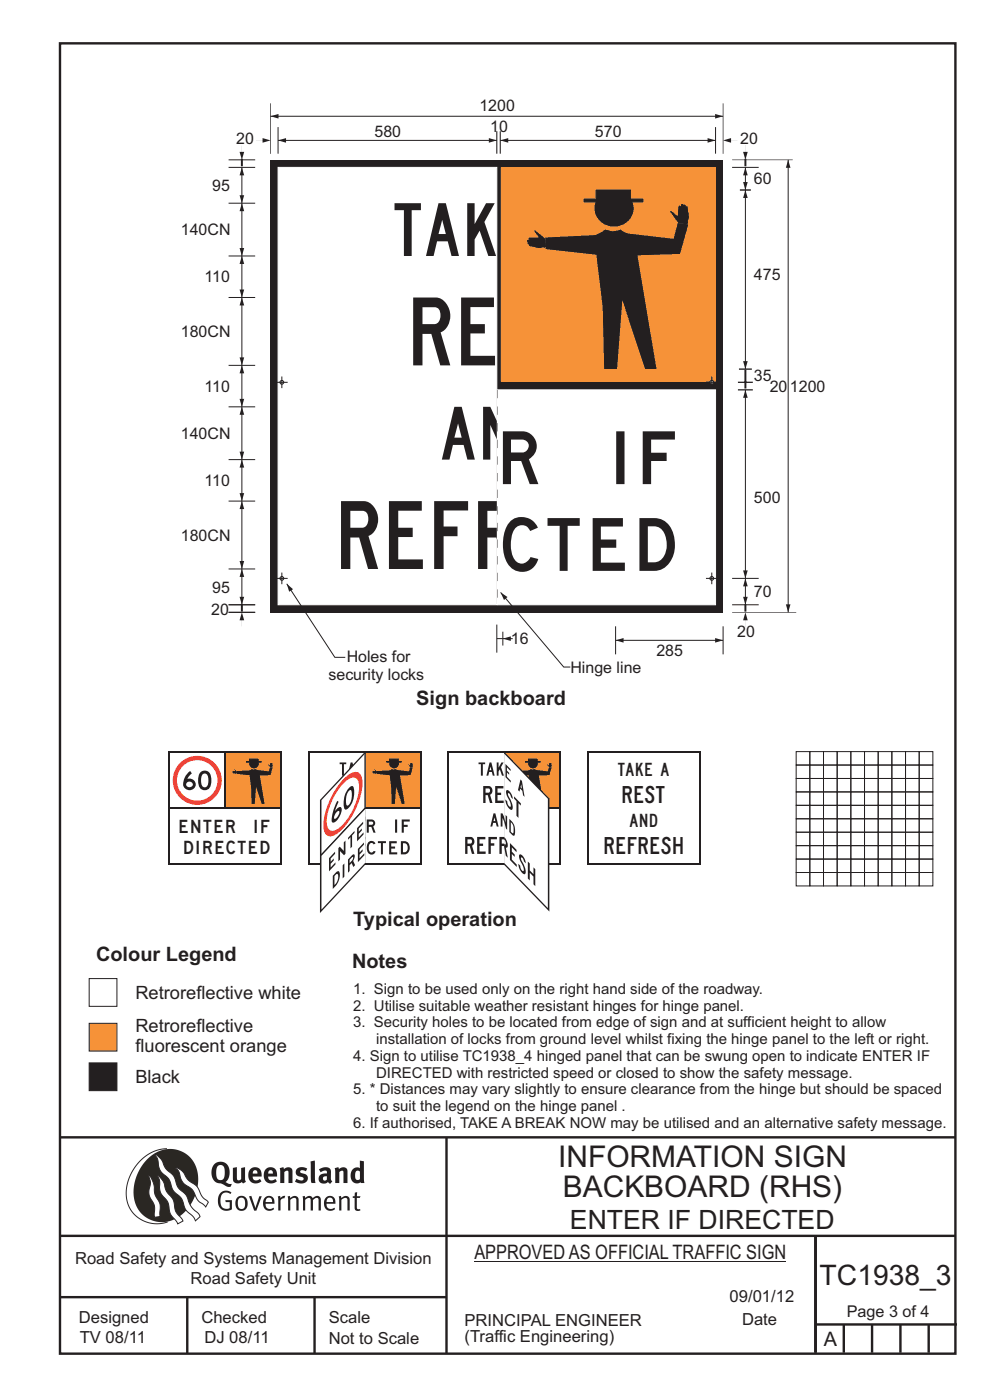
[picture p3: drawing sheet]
<svg xmlns="http://www.w3.org/2000/svg" width="210mm" height="297mm" viewBox="0 0 210 297" stroke-linecap="round" stroke-linejoin="round" font-family="sans-serif">
<g fill="none" stroke="#231f20" stroke-width=".51">
<path d="M12.7 9.2h190v278h-190zM12.7 241.3h190M94.7 241.4v45.8M12.7 275.2h82M12.7 262.2h190.1M39.7 275.2v12M66.7 275.2v12M173 262.2v24.8M173 281h30M179 281v6M185 281v6M191 281v6"/>
<path d="M197 281v6"/>
</g>
<path d="M35.4 243.7a9.5 9.5 0 0 0-8.6 10.5 6.5 6.5 0 0 0 8.8 5.1" fill="none" stroke="#2a2723" stroke-width=".21"/>
<path d="M31.3 245.9a6.1 6.1 0 0 1 7.3-1.6 6.1 6.1 0 0 1 3.4 6.7 8.8 8.8 0 0 1-7.2 8.3 6.1 6.1 0 0 1-6.4-7.5 10.5 10.5 0 0 1 2.9-5.9z" fill-rule="evenodd" fill="#2a2723"/>
<g fill="#fff" stroke="#2a2723" stroke-width=".21">
<path d="M31.6 249.4l.3 .3 .6 1.2 .4 2.5 1 2 .1 2.7-1.2 .2-.1-2.5-.9-1.8-.2-.7 .3-2.4z" fill-rule="evenodd"/>
<path d="M37.2 247.7l.5 .1 .9 .6 1.3 1.9 1.9 1.5 1.1 2.1 1.3 1.2-.6 1-1.6-1.5-1.2-2.2-1.9-1.4-.6-1-.4-1.5z" fill-rule="evenodd"/>
<path d="M32.8 244.9l.4 .1 .9 .9 1.1 2 1.6 1.5 1 2.5 1.6 1.6 1.2 2.5 1.6 1.6 .2 .5-.9 .9-.5-.9-1.6-1.5-1-2.4-1.7-1.7-.9-2.3-1.7-1.7-.4-1-.3-1.6z" fill-rule="evenodd"/>
<path d="M33.4 249.4l.5 .3 .7 1 .7 2.1 1.5 1.8 .5 2.5 1.5 1.8v.2l-1.1 .6-1.6-2.2-.5-2.5-1.5-1.9-.2-1-.1-1.6z" fill-rule="evenodd"/>
</g>
<g fill="#231f20">
<path d="M46.8 253.1l.5-.4 .7-.1 .6 .1 .5 .3-.2 .3-.9-.3-.8 .2-.3 .7-.1 1.1 .1 .7 .3 .5 .5 .2 .6 .1 .4-.2v-1.3h-.8l-.1-.4h1.4v2l-.7 .2-.8 .1-.6-.2-.5-.5-.3-.8-.1-.9 .2-.8z" fill-rule="evenodd"/>
<path d="M50.7 254.3l.7-.2 .5 .5 .1 1.2-.2 .4-.3 .3h-.5l-.4-.4-.1-1.1zM50.4 254l-.5 1.1 .3 1.2 .7 .6 1-.2 .4-.4 .2-.5v-.8l-.2-.7-.3-.4-.5-.2h-.6z" fill-rule="evenodd"/>
<path d="M52.8 253.8l.5-.1 .9 2.6 .8-2.5h.5l-1.1 3.1h-.5z" fill-rule="evenodd"/>
<path d="M56.6 254.2l.4-.1 .4 .1 .2 .3 .1 .5h-1.4zM56.3 254l-.5 1v.7l.3 .7 .4 .3 .5 .2 1.1-.3 .1-.1-.2-.3-.6 .3-.7-.1-.3-.3-.1-.6v-.1h1.9l-.2-1.2-.8-.5-.5 .1z" fill-rule="evenodd"/>
<path d="M58.9 253.8l.5-.1 .1 .5 .4-.4 .6-.1-.2 .6h-.4l-.4 .3v2.2h-.5z" fill-rule="evenodd"/>
<path d="M61 253.9l.5-.1a.24 .24 0 0 0 .1 .3 .24 .24 0 0 0 .3-.2l.8-.2 .6 .5v2.6h-.4l-.1-2.3-.1-.3-.3-.1-.8 .5v2.2h-.5z" fill-rule="evenodd"/>
<path d="M64.2 253.8h.4a.23 .23 0 0 0 .2 .3 .23 .23 0 0 0 .3-.2l.6-.2 .5 .2a.23 .23 0 0 0 .2 .3 .23 .23 0 0 0 .2-.2l.8-.3 .6 .4 .1 2.7h-.5v-2.3l-.1-.3-.3-.1-.8 .5v2.2h-.5v-2.3l-.1-.3h-.3l-.8 .4v2.2h-.4z" fill-rule="evenodd"/>
<path d="M69.5 254.2l.5-.1 .4 .1 .3 .8h-1.4zM69.2 254l-.5 1 .1 .7 .2 .7 .4 .3 .4 .2 1.1-.3 .2-.1-.2-.3-.6 .3-.7-.2-.3-.3v-.6h1.9l-.2-1.2-.4-.3-.5-.2-.5 .1z" fill-rule="evenodd"/>
<path d="M71.8 253.9l.5-.1a.24 .24 0 0 0 .1 .3 .24 .24 0 0 0 .4-.2l.7-.2 .6 .5 .1 2.6h-.5v-2.3l-.1-.3-.3-.1-.9 .5v2.2h-.4z" fill-rule="evenodd"/>
<path d="M75.3 253l.5-.1-.1 .9h.8l-.2 .4h-.6v2.1l.2 .2h.5v.3l-.2 .1h-.6l-.3-.4-.1-2.3h-.4v-.4h.4z" fill-rule="evenodd"/>
<path d="M46.2 247.4l.4-.2h.4l.6 .6v1.8l-.2 .5-.3 .2h-.8l-.3-.5-.1-1.6zM45.5 246.9l-.4 .7-.2 .8v1l.3 .9 .7 .6 1 .2 1.6 .7h.4l.3-.6h-.6l-.8-.4 .7-.9 .2-1.5a1.91 1.91 0 0 0-1.1-1.8 1.91 1.91 0 0 0-2.1 .3z" fill-rule="evenodd"/>
<path d="M49.4 247.8l.9-.2v2.5l.1 .2 .3 .1 .5-.3v-2.3l.8-.2v2.6l.2 .5-.7 .3a.39 .39 0 0 0-.7 0h-.8l-.5-.4z" fill-rule="evenodd"/>
<path d="M53.8 248.4l.3-.1h.3l.2 .7h-1zM53.1 248l-.3 .5-.1 .8 .1 .7 .3 .6 .5 .4 .6 .1 .7-.1 .6-.4-.4-.5-.4 .3h-.5l-.4-.1-.2-.4v-.3h1.9l-.1-1-.3-.6-1-.4-.5 .1z" fill-rule="evenodd"/>
<path d="M57.1 248.4l.2-.1h.4l.2 .7h-1zM56.4 248l-.3 .6-.2 .8 .2 .7 .3 .5 .5 .4 .6 .1 .7-.1 .5-.4-.3-.5-.6 .3h-.5l-.4-.6v-.2h1.9l-.1-.9-.3-.7-.5-.3-.5-.1-.5 .1z" fill-rule="evenodd"/>
<path d="M59.3 247.8l.8-.2 .1 .4 1-.4 .7 .4 .1 .4v2.6h-.8v-2.3l-.3-.3-.6 .3v2.3h-.9z" fill-rule="evenodd"/>
<path d="M63 248l.9-.4 1.3 .3-.3 .6-.9-.2-.3 .2 .1 .3 1 .3 .4 .4 .1 .8-.5 .6-1.1 .2-1.1-.4 .3-.6 1 .4 .3-.1 .2-.3-.1-.3-1-.3-.4-.2-.2-.7z" fill-rule="evenodd"/>
<path d="M68.6 249.7l.7-.1v.7l-.3 .2-.3-.1-.2-.3zM67.7 248.1l.3 .6 .8-.3 .5 .1a.35 .35 0 0 1 0 .5 .35 .35 0 0 1-.5 0l-1 .4-.2 .9 .2 .4 .3 .3h1.1a.49 .49 0 0 1 .8 .2l.5-.6-.3-.4v-1.7l-.2-.5-.4-.3-.6-.1z" fill-rule="evenodd"/>
<path d="M71 247.8l.8-.2 .1 .4 1-.4 .6 .4 .2 .4v2.6h-.8v-2.3l-.3-.3-.6 .3v2.3h-.9z" fill-rule="evenodd"/>
<path d="M75.6 248.5l.3-.1 .5 .2v1.5l-.4 .2h-.4l-.2-.4v-.9zM76.3 246.2v1.3a.19 .19 0 0 1 0 .3 .19 .19 0 0 1-.3-.1l-.8 .1-.6 .5-.2 .9 .1 1 .3 .5 .6 .3 .6 .1 .5-.3v.2h.8l-.1-4.6z" fill-rule="evenodd"/>
<path d="M65.9 246.4l.9-.2 .1 4.8h-.8l-.1-.3z" fill-rule="evenodd"/>
</g>
<path d="M100.6 267.7h66.2" fill="none" stroke="#231f20" stroke-width=".21"/>
<path d="M18.9 217.1h5.9v5.9h-5.9z" fill-rule="evenodd" fill="#f69238" stroke="#231f20" stroke-width=".21"/>
<path d="M18.9 225.5h5.9v5.9h-5.9z" fill-rule="evenodd" fill="#231f20" stroke="#231f20" stroke-width=".21"/>
<path d="M18.9 207.6h5.9v5.9h-5.9z" fill-rule="evenodd" fill="#fff" stroke="#231f20" stroke-width=".21"/>
<path d="M35.8 159.5h24v24h-24z" fill-rule="evenodd" fill="#231f20"/>
<path d="M36.2 159.9h11.6v11.4h-11.6z" fill-rule="evenodd" fill="#fff"/>
<path d="M47.8 159.9h11.6v11.4h-11.6z" fill-rule="evenodd" fill="#f69238"/>
<g fill="#231f20">
<path d="M50.2 163.6l2.8-.2a.57 .57 0 0 1 .8-.1l.4-.1 .6 .2 2.2 .3 .3-.9 .5 .1-.4 1.6h-2.3l1 6.1h-.6l-1.2-3.7-.3 3.7h-.6l-.1-3.3-.4-2.8-2.6-.3z" fill-rule="evenodd"/>
<circle cx="53.9" cy="162" r="1"/>
</g>
<g fill="#231f20" stroke="#231f20" stroke-width=".21">
<path d="M52.3 161.6h3.1v.1h-3.1z" fill-rule="evenodd"/>
<path d="M52.9 161.1h1.9v.5h-1.9z" fill-rule="evenodd"/>
</g>
<g fill="#231f20">
<path d="M56.9 162.2l.3 .2 .2-.5h.3l.1 1-.5-.1z" fill-rule="evenodd"/>
<path d="M49.7 163.2l.5 .5 .1 .4-.9-.1v-.4h.5z" fill-rule="evenodd"/>
</g>
<path d="M36.6 165.6a5.2 5.2 0 0 0 10.4 0 5.2 5.2 0 0 0-10.4 0zM37.5 165.6a4.3 4.3 0 0 0 8.6 0 4.3 4.3 0 0 0-8.6 0z" fill-rule="evenodd" fill="#ee3b32"/>
<g fill="#231f20">
<path d="M39.8 164.1a2.79 2.79 0 0 0-.7 3 1.28 1.28 0 0 0 2.1 .1 1.28 1.28 0 0 0-.8-2l-.6 .1 .9-1.2-.4-.5zM39.7 166a.69 .69 0 0 1 1-.1 .69 .69 0 0 1 0 1 .69 .69 0 0 1-1 0l-.2-.4z" fill-rule="evenodd"/>
<path d="M42.5 163.8a3.1 3.1 0 0 0 .1 3.6 1.37 1.37 0 0 0 1.5 .1 1.37 1.37 0 0 0 .7-1.3 2.15 2.15 0 0 0-1-2.7 1.32 1.32 0 0 0-1.3 .3zM42.9 164.3a.74 .74 0 0 1 .9-.1 .74 .74 0 0 1 .4 .8v.6a1.2 1.2 0 0 1-.8 1.4 .84 .84 0 0 1-.7-.9v-1.1z" fill-rule="evenodd"/>
</g>
<path d="M36.2 171.5h23.2" fill="none" stroke="#231f20" stroke-width=".4"/>
<path d="M36.2 171.7h23.2v11.4h-23.2z" fill-rule="evenodd" fill="#fff"/>
<path d="M47.7 159.9v11.4" fill="none" stroke="#231f20" stroke-width=".4"/>
<path d="M124.5 159.5h24v24h-24z" fill-rule="evenodd" fill="#231f20"/>
<path d="M124.9 171.5h23.2" fill="none" stroke="#231f20" stroke-width=".4"/>
<path d="M124.9 159.9h23.2v23.2h-23.2z" fill-rule="evenodd" fill="#fff"/>
<path d="M77.5 159.5h12v24h-12z" fill-rule="evenodd" fill="#231f20"/>
<path d="M77.5 159.9h11.6v11.4h-11.6z" fill-rule="evenodd" fill="#f69238"/>
<g fill="#231f20">
<path d="M80 163.6l2.7-.2a.57 .57 0 0 1 .8-.1l.5-.1 .5 .2 2.3 .3 .2-.9 .5 .1-.4 1.6h-2.3l1.1 6.1h-.7l-1.2-3.7-.2 3.7h-.7l-.1-3.3-.3-2.8-2.7-.3z" fill-rule="evenodd"/>
<circle cx="83.6" cy="162" r="1"/>
</g>
<g fill="#231f20" stroke="#231f20" stroke-width=".21">
<path d="M82 161.6h3.1v.1h-3.1z" fill-rule="evenodd"/>
<path d="M82.6 161.1h1.9v.5h-1.9z" fill-rule="evenodd"/>
</g>
<g fill="#231f20">
<path d="M86.6 162.2l.4 .2 .1-.5h.4v1l-.5-.1z" fill-rule="evenodd"/>
<path d="M79.4 163.2l.6 .5v.4l-.9-.1v-.4h.5z" fill-rule="evenodd"/>
</g>
<path d="M77.5 171.5h11.6" fill="none" stroke="#231f20" stroke-width=".4"/>
<path d="M77.5 171.7h11.6v11.4h-11.6z" fill-rule="evenodd" fill="#fff"/>
<g fill="#231f20">
<path d="M83.8 173.9v2.8h.4v-2.8zM85.2 173.9v2.8h.5v-1.3h.8v-.4h-.8v-.7h1.2v-.4z" fill-rule="evenodd"/>
<path d="M78.2 174.3h.6a.34 .34 0 0 1 .4 .3 .34 .34 0 0 1-.4 .4h-.6zM77.8 173.9v2.8h.4v-1.3h.6l.4 1.3h.5l-.5-1.4a.79 .79 0 0 0 .4-.8 .79 .79 0 0 0-.8-.6z" fill-rule="evenodd"/>
<path d="M78.1 178.7a1.8 1.8 0 0 0 .5 2.6h.4l.5-.3 .2-.4-.4-.1a.55 .55 0 0 1-.8 .3 .55 .55 0 0 1-.3-.7 .84 .84 0 0 1 .9-1.2l.1 .3 .5-.2a.92 .92 0 0 0-1.6-.3zM80.2 178.5v.4h.6v2.4h.4v-2.4h.7v-.4zM82.6 178.5v2.8h1.7v-.5h-1.3v-.8h.8v-.4h-.8v-.7h1.2v-.4zM85 178.5v2.8a1.47 1.47 0 0 0 1.6-.5 1.49 1.49 0 0 0 .1-1.7 1.49 1.49 0 0 0-1.7-.6zM85.5 178.9a.96 .96 0 0 1 1 1 .96 .96 0 0 1-1 .9z" fill-rule="evenodd"/>
</g>
<path d="M77.6 159.9v11.4" fill="none" stroke="#231f20" stroke-width=".21"/>
<path d="M65.5 159.5h12v24h-12z" fill-rule="evenodd" fill="#231f20"/>
<path d="M65.9 171.5h11.6" fill="none" stroke="#231f20" stroke-width=".4"/>
<path d="M65.9 159.9h11.6v23.2h-11.6z" fill-rule="evenodd" fill="#fff"/>
<g fill="#231f20">
<path d="M75.4 173.4l.2 .8h-.4zM75.2 172.6l-.6 2.8h.4l.1-.8h.6l.2 .8h.4l-.7-2.8zM76.7 172.6v2.8h.4v-1.9l.4 .8v-1l-.4-.7z" fill-rule="evenodd"/>
<path d="M69.2 177.6v3.6h.5v-1.7h.5l.4 1.7h.6l-.5-1.8a1 1 0 0 0 .5-1 1 1 0 0 0-.8-.8zM69.7 178.1h.8l.2 .4-.2 .4-.8 .1zM71.8 177.6v3.6h1.8v-.5h-1.4v-1.2h.8v-.5h-.8v-.9h1.3v-.5zM74.2 177.6v3.6h.5v-1.8h.7v-.5h-.7v-.8h1.3v-.5zM76.5 177.6v3.6h.5v-1.7l.5 .1v-.6h-.5v-.9h.5v-.5z" fill-rule="evenodd"/>
<path d="M72 161.8v.3h.5v2.5h.5v-2.5h.4v-.3zM74.6 162.6l.2 .8h-.4zM74.4 161.8l-.7 2.8h.4l.2-.8h.6l.2 .8h.4l-.7-2.8zM75.9 161.8v2.8h.4v-.9l.3-.5 .4 1.4h.4l-.6-1.8 .6-1h-.5l-.6 1.1v-1.1z" fill-rule="evenodd"/>
<path d="M73 166.8v3.6h.5v-1.7h.5l.5 1.7h.5l-.5-1.8a1 1 0 0 0 .5-1 1 1 0 0 0-.8-.8zM73.5 167.3h.8l.2 .4-.2 .4-.8 .1zM75.6 166.8v3.6h1.8v-.5h-1.3v-1.2h.7v-.5h-.7v-.9h1.2v-.5z" fill-rule="evenodd"/>
<path d="M77.5 159.5v24l-9.6 10.2v-24z" fill-rule="evenodd"/>
</g>
<path d="M77.5 159.9v11.4l-9.3 9.9v-11.4z" fill-rule="evenodd" fill="#fff"/>
<path d="M72.7 165.4a16.6 16.6 0 0 0-4.1 9.7 1.98 1.98 0 0 0 1.5 2.4 6.5 6.5 0 0 0 4-3.4 15 15 0 0 0 2.7-8.8 1.54 1.54 0 0 0-.9-1.5 1.54 1.54 0 0 0-1.7 .4zM72.7 166.3a12.9 12.9 0 0 0-3.3 8.8 1.24 1.24 0 0 0 .7 1.1 1.24 1.24 0 0 0 1.3-.2 12.3 12.3 0 0 0 4.7-9.8 1.24 1.24 0 0 0-.7-1.1 1.24 1.24 0 0 0-1.3 .1z" fill-rule="evenodd" fill="#ee3b32"/>
<g fill="#231f20">
<path d="M71.5 169.9l-.6 1.5a5.2 5.2 0 0 0-.4 3.1 2.2 2.2 0 0 0 1.8-1.8l.2-.6a.61 .61 0 0 0-.3-.9l-.5 .2-.6 .7 .7-2zM71.4 172.3l.4-.2a1.23 1.23 0 0 1-.5 1.5l-.3 .1a1.14 1.14 0 0 1 .4-1.4z" fill-rule="evenodd"/>
<path d="M74 167.2a4.6 4.6 0 0 0-.8 4.5 1.15 1.15 0 0 0 1.2-.8 4.8 4.8 0 0 0 .5-4l-.4-.1zM74 167.8l.4-.2a3.1 3.1 0 0 1-.6 3.3h-.2a3.3 3.3 0 0 1 .4-3.1z" fill-rule="evenodd"/>
<path d="M77.5 171.3v.4l-9.3 9.9v-.4z" fill-rule="evenodd"/>
</g>
<path d="M77.5 171.7v11.4l-9.3 9.9v-11.4z" fill-rule="evenodd" fill="#fff"/>
<g fill="#231f20">
<path d="M71.2 185.1l-.6 .7v2.8a3.9 3.9 0 0 0 1.5-3.3l-.2-.4-.2-.1zM71.2 185.6l.3-.2a1.86 1.86 0 0 1-.6 2.4v-1.9zM73 183.2l-.3 .4v2.8l.3-.4zM74.6 181.9l.3-.1-.1 .5-.6 .8v-.7zM74.7 181.5l-.9 .9v2.8l.4-.4v-1.2l.4-.5 .4 .8 .3-.3-.4-.9 .3-1.3-.2-.1zM77.2 178.7l-1.3 1.4v2.8l1.4-1.4v-.5l-1 1.1v-.8l.6-.7v-.4l-.6 .7v-.7l.9-1z" fill-rule="evenodd"/>
<path d="M71.1 180.7l-1.3 1.4v2.8l1.4-1.5v-.4l-1.1 1.1v-.8l.7-.7v-.5l-.7 .7v-.7l1-1zM73.3 178.3l-.4 .4v1.8l-.8-.9-.3 .3v2.8l.3-.3v-1.8l.9 .9 .3-.4zM75.2 176.3l-1.4 1.4v.5l.5-.6v2.4l.4-.4v-2.4l.5-.5zM77 174.3l-1.3 1.4v2.8l1.4-1.5v-.4l-1 1.1v-.8l.6-.7v-.4l-.6 .7v-.7l.9-1z" fill-rule="evenodd"/>
</g>
<path d="M77.4 159.9v11.5" fill="none" stroke="#231f20" stroke-width=".21"/>
<path d="M106.9 159.5h12v24h-12z" fill-rule="evenodd" fill="#231f20"/>
<path d="M106.9 159.9h11.6v11.4h-11.6z" fill-rule="evenodd" fill="#f69238"/>
<g fill="#231f20">
<path d="M109.4 163.6l2.8-.2a.57 .57 0 0 1 .8-.1l.4-.1 .6 .2 2.2 .3 .2-.9 .6 .1-.4 1.6h-2.3l1 6.1h-.6l-1.2-3.7-.3 3.7h-.7v-3.3l-.4-2.8-2.7-.3z" fill-rule="evenodd"/>
<circle cx="113" cy="162" r="1"/>
</g>
<g fill="#231f20" stroke="#231f20" stroke-width=".21">
<path d="M111.5 161.6h3.1v.1h-3.1z" fill-rule="evenodd"/>
<path d="M112.1 161.1h1.8v.5h-1.8z" fill-rule="evenodd"/>
</g>
<g fill="#231f20">
<path d="M116.1 162.2l.3 .2 .1-.5h.4l.1 1-.5-.1z" fill-rule="evenodd"/>
<path d="M108.8 163.2l.6 .5 .1 .4-1-.1v-.4h.6z" fill-rule="evenodd"/>
</g>
<path d="M106.9 171.5h11.6" fill="none" stroke="#231f20" stroke-width=".4"/>
<path d="M106.9 171.7h11.6v11.4h-11.6z" fill-rule="evenodd" fill="#fff"/>
<g fill="#231f20">
<path d="M113.3 173.9v2.8h.4v-2.8zM114.7 173.9v2.8h.4v-1.3h.8v-.4h-.8v-.7h1.3v-.4z" fill-rule="evenodd"/>
<path d="M107.7 174.3h.6a.34 .34 0 0 1 .3 .3 .34 .34 0 0 1-.3 .4h-.6zM107.3 173.9v2.8h.4v-1.3h.5l.5 1.3h.4l-.5-1.4a.79 .79 0 0 0 .4-.8 .79 .79 0 0 0-.7-.6z" fill-rule="evenodd"/>
<path d="M107.6 178.7a1.8 1.8 0 0 0 .4 2.6h.5l.5-.3 .1-.4-.4-.1a.55 .55 0 0 1-.7 .3 .55 .55 0 0 1-.3-.7 .84 .84 0 0 1 .8-1.2l.2 .3 .4-.2a.92 .92 0 0 0-1.5-.3zM109.6 178.5v.4h.7v2.4h.4v-2.4h.6v-.4zM112 178.5v2.8h1.7v-.5h-1.2v-.8h.8v-.4h-.8v-.7h1.1v-.4zM114.5 178.5v2.8a1.47 1.47 0 0 0 1.6-.5 1.49 1.49 0 0 0 .1-1.7 1.49 1.49 0 0 0-1.7-.6zM114.9 178.9a.96 .96 0 0 1 1.1 1 .96 .96 0 0 1-1.1 .9z" fill-rule="evenodd"/>
</g>
<path d="M107 159.9v11.4" fill="none" stroke="#231f20" stroke-width=".21"/>
<path d="M94.9 159.5h12v24h-12z" fill-rule="evenodd" fill="#231f20"/>
<path d="M95.3 171.5h11.6" fill="none" stroke="#231f20" stroke-width=".4"/>
<path d="M95.3 159.9h11.6v23.2h-11.6z" fill-rule="evenodd" fill="#fff"/>
<g fill="#231f20">
<path d="M104.9 173.4l.2 .8h-.4zM104.7 172.6l-.7 2.8h.4l.2-.8h.6l.2 .8h.4l-.7-2.8zM106.2 172.6v2.8h.4v-1.9l.3 .8v-1l-.3-.7z" fill-rule="evenodd"/>
<path d="M98.7 177.6v3.6h.5v-1.7h.4l.5 1.7h.5l-.5-1.8a1 1 0 0 0 .5-1 1 1 0 0 0-.7-.8zM99.2 178.1h.8l.1 .4-.2 .4-.7 .1zM101.2 177.6v3.6h1.8v-.5h-1.3v-1.2h.8v-.5h-.8v-.9h1.3v-.5zM103.6 177.6v3.6h.5v-1.8h.8v-.5h-.8v-.8h1.3v-.5zM105.9 177.6v3.6h.5v-1.7l.5 .1v-.6h-.5v-.9h.5v-.5z" fill-rule="evenodd"/>
<path d="M101.5 161.8v.3h.5v2.5h.4v-2.5h.5v-.3zM104 162.6l.2 .8h-.4zM103.8 161.8l-.6 2.8h.4l.2-.8h.5l.2 .8h.4l-.7-2.8zM105.4 161.8v2.8h.4v-.9l.2-.5 .5 1.4h.4l-.6-1.8 .5-1h-.4l-.6 1.1v-1.1z" fill-rule="evenodd"/>
<path d="M102.5 166.8v3.6h.5v-1.7h.5l.4 1.7h.6l-.5-1.8a1 1 0 0 0 .5-1 1 1 0 0 0-.8-.8zM103 167.3h.8l.1 .4-.1 .4-.8 .1zM105 166.8v3.6h1.8v-.5h-1.3v-1.2h.8v-.5h-.8v-.9h1.3v-.5z" fill-rule="evenodd"/>
<path d="M106.9 159.5l9.6 9.9v24l-9.6-9.9z" fill-rule="evenodd"/>
<path d="M106.9 171.3l9.3 9.6v.4l-9.3-9.6z" fill-rule="evenodd"/>
</g>
<path d="M106.9 159.9l9.3 9.6v23.2l-9.3-9.6z" fill-rule="evenodd" fill="#fff"/>
<g fill="#231f20">
<path d="M107.3 172.9v1.6l-.4-1.2v1l.4 1.5 .3 .2v-2.8zM108 173.7v2.8l1 .8a2.96 2.96 0 0 0-1-3.6zM108.4 174.4a2.34 2.34 0 0 1 .4 2.4l-.4-.4z" fill-rule="evenodd"/>
<path d="M106.9 177.6v.5l.4 .8-.1 .3-.3-.2v.6l.4 1.9 .4 .5-.4-2.2 .2 .1a1.66 1.66 0 0 0-.4-2.1zM108.2 178.9v3.6l1.4 1.4v-.5l-1-1v-1.2l.6 .6v-.5l-.6-.6v-.9l1 1v-.5zM110.2 181.3a3.1 3.1 0 0 0 .7 2.4l.2 .7-.1 .4a1.11 1.11 0 0 1-.6-1.1l-.4-.4a2.4 2.4 0 0 0 1.3 2.2 1.48 1.48 0 0 0-.1-1.8l-.6-1.2-.1-.5h.3l.3 .8 .4 .4a2.13 2.13 0 0 0-1.2-1.9zM112 182.8v3.6l.4 .4v-1.6l.8 .8v1.6l.3 .4v-3.6l-.3-.4v1.5l-.8-.8v-1.5z" fill-rule="evenodd"/>
<path d="M107.2 162.1v2.8l1.1 1.1v-.4l-.8-.8v-.9l.5 .5v-.4l-.5-.5v-.7l.8 .8v-.4zM110.6 166.4l.1 .9-.3-.3zM110.4 165.4l-.5 2.2 .3 .4 .1-.7 .5 .5 .2 .9 .3 .4-.6-3.4z" fill-rule="evenodd"/>
<path d="M107.4 167.7a3.1 3.1 0 0 0 .8 2.4l.2 .7-.1 .4a1.11 1.11 0 0 1-.7-1.2l-.4-.4a2.4 2.4 0 0 0 1.3 2.2 1.48 1.48 0 0 0 0-1.7l-.7-1.3v-.5l.3 .1 .3 .7 .4 .4a2.13 2.13 0 0 0-1.2-1.9zM109 169v.4l.6 .6v3.1l.4 .4v-3.1l.5 .5v-.5z" fill-rule="evenodd"/>
</g>
<g fill="none" stroke="#231f20" stroke-width=".21">
<path d="M106.1 29.8h45.7M168.9 159.5h2.9v2.8h-2.9zM171.8 159.5h2.9v2.8h-2.9zM174.7 159.5h2.9v2.8h-2.9zM177.6 159.5h2.9v2.8h-2.9zM180.5 159.5h2.9v2.8h-2.9zM183.4 159.5h2.9v2.8h-2.9zM186.3 159.5h2.9v2.8h-2.9zM189.2 159.5h2.9v2.8h-2.9zM192.1 159.5h2.9v2.8h-2.9zM195 159.5h2.9v2.8h-2.9zM168.9 162.3h2.9v2.9h-2.9z"/>
<path d="M168.9 165.2h2.9v2.8h-2.9zM168.9 168h2.9v2.9h-2.9zM168.9 170.9h2.9v2.8h-2.9zM168.9 173.7h2.9v2.9h-2.9zM168.9 176.6h2.9v2.8h-2.9zM168.9 179.4h2.9v2.9h-2.9zM171.8 162.3h2.9v2.9h-2.9zM171.8 165.2h2.9v2.8h-2.9zM171.8 168h2.9v2.9h-2.9zM171.8 170.9h2.9v2.8h-2.9zM171.8 173.7h2.9v2.9h-2.9zM171.8 176.6h2.9v2.8h-2.9z"/>
<path d="M171.8 179.4h2.9v2.9h-2.9zM174.7 162.3h2.9v2.9h-2.9zM174.7 165.2h2.9v2.8h-2.9zM174.7 168h2.9v2.9h-2.9zM174.7 170.9h2.9v2.8h-2.9zM174.7 173.7h2.9v2.9h-2.9zM174.7 176.6h2.9v2.8h-2.9zM174.7 179.4h2.9v2.9h-2.9zM177.6 162.3h2.9v2.9h-2.9zM177.6 165.2h2.9v2.8h-2.9zM177.6 168h2.9v2.9h-2.9zM177.6 170.9h2.9v2.8h-2.9z"/>
<path d="M177.6 173.7h2.9v2.9h-2.9zM177.6 176.6h2.9v2.8h-2.9zM177.6 179.4h2.9v2.9h-2.9zM180.5 162.3h2.9v2.9h-2.9zM180.5 165.2h2.9v2.8h-2.9zM180.5 168h2.9v2.9h-2.9zM180.5 170.9h2.9v2.8h-2.9zM180.5 173.7h2.9v2.9h-2.9zM180.5 176.6h2.9v2.8h-2.9zM180.5 179.4h2.9v2.9h-2.9zM183.4 162.3h2.9v2.9h-2.9zM183.4 165.2h2.9v2.8h-2.9z"/>
<path d="M183.4 168h2.9v2.9h-2.9zM183.4 170.9h2.9v2.8h-2.9zM183.4 173.7h2.9v2.9h-2.9zM183.4 176.6h2.9v2.8h-2.9zM183.4 179.4h2.9v2.9h-2.9zM186.3 162.3h2.9v2.9h-2.9zM186.3 165.2h2.9v2.8h-2.9zM186.3 168h2.9v2.9h-2.9zM186.3 170.9h2.9v2.8h-2.9zM186.3 173.7h2.9v2.9h-2.9zM186.3 176.6h2.9v2.8h-2.9zM186.3 179.4h2.9v2.9h-2.9z"/>
<path d="M189.2 162.3h2.9v2.9h-2.9zM189.2 165.2h2.9v2.8h-2.9zM189.2 168h2.9v2.9h-2.9zM189.2 170.9h2.9v2.8h-2.9zM189.2 173.7h2.9v2.9h-2.9zM189.2 176.6h2.9v2.8h-2.9zM189.2 179.4h2.9v2.9h-2.9zM192.1 162.3h2.9v2.9h-2.9zM192.1 165.2h2.9v2.8h-2.9zM192.1 168h2.9v2.9h-2.9zM192.1 170.9h2.9v2.8h-2.9zM192.1 173.7h2.9v2.9h-2.9z"/>
<path d="M192.1 176.6h2.9v2.8h-2.9zM192.1 179.4h2.9v2.9h-2.9zM195 162.3h2.9v2.9h-2.9zM195 165.2h2.9v2.8h-2.9zM195 168h2.9v2.9h-2.9zM195 170.9h2.9v2.8h-2.9zM195 173.7h2.9v2.9h-2.9zM195 176.6h2.9v2.8h-2.9zM195 179.4h2.9v2.9h-2.9zM168.9 182.3h2.9v2.8h-2.9zM168.9 185.1h2.9v2.9h-2.9zM171.8 182.3h2.9v2.8h-2.9z"/>
<path d="M171.8 185.1h2.9v2.9h-2.9zM174.7 182.3h2.9v2.8h-2.9zM174.7 185.1h2.9v2.9h-2.9zM177.6 182.3h2.9v2.8h-2.9zM177.6 185.1h2.9v2.9h-2.9zM180.5 182.3h2.9v2.8h-2.9zM180.5 185.1h2.9v2.9h-2.9zM183.4 182.3h2.9v2.8h-2.9zM183.4 185.1h2.9v2.9h-2.9zM186.3 182.3h2.9v2.8h-2.9zM186.3 185.1h2.9v2.9h-2.9zM189.2 182.3h2.9v2.8h-2.9z"/>
<path d="M189.2 185.1h2.9v2.9h-2.9zM192.1 182.3h2.9v2.8h-2.9zM192.1 185.1h2.9v2.9h-2.9zM195 182.3h2.9v2.8h-2.9zM195 185.1h2.9v2.9h-2.9z"/>
</g>
<g fill="#231f20">
<path d="M150.1 29.3l1.7 .5-1.7 .5z"/>
<path d="M106.1 29.8l1.7-.5v1z"/>
</g>
<path d="M167.2 33.9v96" fill="none" stroke="#231f20" stroke-width=".21"/>
<g fill="#231f20">
<path d="M166.7 128.2h1l-.5 1.7z"/>
<path d="M167.2 33.9l.5 1.7h-1z"/>
</g>
<path d="M151.8 27v5.6M153.4 21.9v10.7M155.3 33.9h12.9M155.3 129.9h13.6" fill="none" stroke="#231f20" stroke-width=".21"/>
<path d="M153.4 29.8l1.7-.5v1zM154.9 29.8h1.5z" fill="#231f20"/>
<path d="M156.5 82.7h3.2M158.1 82.7v40" fill="none" stroke="#231f20" stroke-width=".21"/>
<g fill="#231f20">
<path d="M158.1 82.7l.5 1.7h-1z"/>
<path d="M157.6 121h1l-.5 1.7z"/>
</g>
<path d="M155.3 128.3h5.6" fill="none" stroke="#231f20" stroke-width=".21"/>
<g fill="#231f20">
<path d="M157.6 32.2h1l-.5 1.7zM158.1 30.8v1.6z"/>
<path d="M158.1 129.9l.5 1.7h-1zM158.1 131.5v1.6z"/>
</g>
<path d="M105.4 33.9h48v96h-48z" fill-rule="evenodd" fill="#231f20"/>
<path d="M105.4 35.5h46.4v84.8h-46.4z" fill="none" stroke="#231f20" stroke-width=".21"/>
<path d="M105.4 35.5h46.4v45.6h-46.4z" fill-rule="evenodd" fill="#f69238"/>
<path d="M105.4 81.1h46.4v1.6h-46.4z" fill-rule="evenodd" fill="#231f20" stroke="#231f20" stroke-width=".21"/>
<path d="M105.4 82.7h46.4v45.6h-46.4z" fill-rule="evenodd" fill="#fff" stroke="#fff" stroke-width=".21"/>
<path d="M105.4 82.7v47.2" fill="none" stroke="#231f20" stroke-width=".35" stroke-dasharray="1.8 1.8" stroke-linecap="butt"/>
<g fill="#231f20">
<path d="M130.7 91.5v11.2h1.8v-11.2zM136.3 91.5v11.2h1.8v-4.9h3.3v-1.8h-3.3v-2.7h5.1v-1.8z" fill-rule="evenodd"/>
<path d="M108.4 93.3h2.3a1.37 1.37 0 0 1 1.5 1.3 1.37 1.37 0 0 1-1.4 1.4h-2.4zM106.7 91.5v11.2h1.7v-4.9h2.2l1.8 4.9h1.8l-2-5.3a3.1 3.1 0 0 0 1.6-3.4 3.1 3.1 0 0 0-3-2.5z" fill-rule="evenodd"/>
<path d="M108.1 110.7a8.5 8.5 0 0 0-.2 9.3 3.5 3.5 0 0 0 3.6 1.3 3.5 3.5 0 0 0 2.7-2.7l-1.7-.4a1.92 1.92 0 0 1-1.8 1.4 1.92 1.92 0 0 1-1.9-1.4 7.1 7.1 0 0 1 .4-6.1 1.84 1.84 0 0 1 3.3 .6l1.6-.7a3.7 3.7 0 0 0-6-1.3zM116.1 109.9v1.7h2.6v9.5h1.7v-9.5h2.6v-1.7zM125.7 109.9v11.2h6.9v-1.7h-5.1v-3.2h3.2v-1.7h-3.2v-2.8h4.6v-1.8zM135.6 109.9v11.2h3.2a4.8 4.8 0 0 0 4.3-4.7 6.1 6.1 0 0 0-2.5-6.1l-1.2-.3zM137.4 111.7a3.4 3.4 0 0 1 2.9 .6 4.9 4.9 0 0 1-.4 6.7 3.8 3.8 0 0 1-2.5 .3z" fill-rule="evenodd"/>
</g>
<path d="M105.4 35.5h.7v45.6h-.7z" fill-rule="evenodd" fill="#231f20" stroke="#231f20" stroke-width=".21"/>
<path d="M57.4 21.9v10.7M59 29.8h46.4" fill="none" stroke="#231f20" stroke-width=".21"/>
<g fill="#231f20">
<path d="M103.7 29.3l1.7 .5-1.7 .5z"/>
<path d="M59 29.8l1.7-.5v1z"/>
</g>
<path d="M59 27v5.6M105.4 27.8v4.8" fill="none" stroke="#231f20" stroke-width=".21"/>
<path d="M55.7 29.3l1.7 .5-1.7 .5zM54.3 29.8h1.5z" fill="#231f20"/>
<path d="M57.4 24.7h96" fill="none" stroke="#231f20" stroke-width=".21"/>
<g fill="#231f20">
<path d="M57.4 24.7l1.7-.5v1z"/>
<path d="M151.7 24.2l1.7 .5-1.7 .5z"/>
<path d="M57.4 33.9h48v96h-48z" fill-rule="evenodd"/>
<path d="M59 81.1h46.4v1.6h-46.4z" fill-rule="evenodd"/>
</g>
<path d="M59 35.5h46.4v92.8h-46.4z" fill-rule="evenodd" fill="#fff" stroke="#fff" stroke-width=".21"/>
<g fill="#231f20">
<path d="M97.2 89.8l.7 3.1h-1.5zM96.4 86.3l-2.7 11.2h1.6l.8-3.1h2.2l.9 3.1h1.5l-2.8-11.2zM102.5 86.3v11.2h1.5v-7.3l1.4 3v-3.9l-1.4-3z" fill-rule="evenodd"/>
<path d="M72.3 106.3v14.4h2v-6.7h1.9l1.9 6.7h2.1l-2-7a4.1 4.1 0 0 0 2-3.8 4.1 4.1 0 0 0-2.6-3.5zM74.3 108.4h2.5a1.56 1.56 0 0 1 1.3 2.1l-.3 .9a1.11 1.11 0 0 1-1 .6h-2.5zM82.5 106.3v14.4h7.2v-2h-5.2v-4.8h3v-1.9h-3v-3.6h5v-2.1zM92.1 106.3v14.4h2v-6.9h3v-2.1h-3v-3.4h5.2v-2zM101.4 106.3v14.4h2v-6.7h1.9l.1 .5v-2.5h-2v-3.6h2v-2.1z" fill-rule="evenodd"/>
<path d="M83.7 43.1v1.5h2v9.7h1.6v-9.7h2v-1.5zM93.8 46.6l.8 3.1h-1.6zM93 43.1l-2.6 11.2h1.6l.7-3.1h2.3l.8 3.1h1.6l-2.8-11.2zM99.1 43.1v11.2h1.6v-3.5l1-1.9 1.9 5.4h1.6l-2.4-7.2 2.1-4h-1.8l-2.4 4.5v-4.5z" fill-rule="evenodd"/>
<path d="M87.6 63.1v14.4h2v-6.7h1.9l1.9 6.7h2.1l-2-7a4.1 4.1 0 0 0 2-3.8 4.1 4.1 0 0 0-2.5-3.5zM89.6 65.2h2.6a1.56 1.56 0 0 1 1.2 2.1l-.3 .9a1.11 1.11 0 0 1-1 .6h-2.5zM97.8 63.1v14.4h7.2v-2h-5.2v-4.8h3.1v-1.9h-3.1v-3.6h5v-2.1z" fill-rule="evenodd"/>
</g>
<path d="M106.1 27.9v4.7" fill="none" stroke="#231f20" stroke-width=".21"/>
<circle cx="59.8" cy="81.1" r=".4" fill="#fff" stroke="#231f20" stroke-width=".21"/>
<path d="M59.8 79.9v2.4M58.6 81.1h2.4" fill="none" stroke="#231f20" stroke-width=".21"/>
<circle cx="59.8" cy="122.7" r=".4" fill="#fff" stroke="#231f20" stroke-width=".21"/>
<path d="M58.6 122.7h2.4M59.8 121.5v2.4" fill="none" stroke="#231f20" stroke-width=".21"/>
<circle cx="151" cy="81.1" r=".4" fill="#fff" stroke="#231f20" stroke-width=".21"/>
<path d="M151 79.9v2.4M149.8 81.1h2.4" fill="none" stroke="#231f20" stroke-width=".21"/>
<circle cx="151" cy="122.7" r=".4" fill="#fff" stroke="#231f20" stroke-width=".21"/>
<path d="M149.8 122.7h2.4M151 121.5v2.4M155.3 122.7h5.6M158.1 122.7v5.6" fill="none" stroke="#231f20" stroke-width=".21"/>
<g fill="#231f20">
<path d="M157.6 126.6h1l-.5 1.7z"/>
<path d="M158.1 122.7l.5 1.7h-1z"/>
</g>
<path d="M60.8 123.9l10.2 15.6h2.2" fill="none" stroke="#231f20" stroke-width=".21"/>
<path d="M60.8 123.9l1.4 1.1-.9 .5z" fill="#231f20"/>
<path d="M106.2 125.7l13.4 15.8h1.4" fill="none" stroke="#231f20" stroke-width=".21"/>
<path d="M106.2 125.7l1.5 1-.8 .6z" fill="#231f20"/>
<path d="M155.3 35.5h5.6M157 40.3h2.3M158.1 40.3v38M156.8 78.3h2.7M158.1 78.4v2.8M156.5 81.1h3.2" fill="none" stroke="#231f20" stroke-width=".21"/>
<g fill="#231f20">
<path d="M157.6 76.6h1l-.5 1.7z"/>
<path d="M158.1 40.3l.5 1.7h-1z"/>
</g>
<path d="M158.1 35.5v4.8" fill="none" stroke="#231f20" stroke-width=".21"/>
<g fill="#231f20">
<path d="M158.1 35.5l.5 1.7h-1z"/>
<path d="M157.6 38.6h1l-.5 1.7z"/>
<path d="M115.7 50.4l10.3-.5 1-.3 1.4-.9a3.9 3.9 0 0 0 3.3 0l.7 .5 .9 .3 9.6 1.2 .9-3.4 2.2 .3-1.7 6.3-9.1 .3 4.1 24.1h-2.5l-4.8-14.6-1.1 14.6h-2.7l-.4-13.1-1.3-11.2-10.7-1.2z" fill-rule="evenodd"/>
<path d="M127.3 41.5a4.2 4.2 0 0 1 4.8-.8 4.2 4.2 0 0 1 2.2 4.3 4.2 4.2 0 0 1-4.4 3.1 4.2 4.2 0 0 1-3.8-3.9 3.8 3.8 0 0 1 1.2-2.7z" fill-rule="evenodd"/>
</g>
<g fill="#231f20" stroke="#231f20" stroke-width=".21">
<path d="M123.9 42.3h12.5v.5h-12.5z" fill-rule="evenodd"/>
<path d="M126.5 40.3h7.3v2h-7.3z" fill-rule="evenodd"/>
</g>
<g fill="#231f20">
<path d="M142.1 44.9h.4l.7 .6 .5 .3 .2-1.5a.51 .51 0 0 1 .3-.7l.2 .2a.44 .44 0 0 1 .4-.6l.2 .4 .3-.2 .2 .5 .2-.1 .2 .6a4.2 4.2 0 0 1 0 2.6l-.1 .6-1.9-.2z" fill-rule="evenodd"/>
<path d="M113.4 48.8l2.3 1.9 .1 1.8h-.6a4.6 4.6 0 0 1-3-.4l.1-.2-.4-.2 .1-.3-.2-.2a.41 .41 0 0 1 .5-.3l-.1-.2 .2-.3h1.8l-.8-1.2z" fill-rule="evenodd"/>
</g>
<path d="M51.3 77.5v8.8" fill="none" stroke="#231f20" stroke-width=".21"/>
<g fill="#231f20">
<path d="M50.8 84.6h1l-.5 1.7z"/>
<path d="M51.3 77.5l.5 1.7h-1z"/>
</g>
<path d="M51.3 63.1v14.4" fill="none" stroke="#231f20" stroke-width=".21"/>
<g fill="#231f20">
<path d="M50.8 75.8h1l-.5 1.7z"/>
<path d="M51.3 63.1l.5 1.7h-1z"/>
</g>
<path d="M51.3 43.1v11.2" fill="none" stroke="#231f20" stroke-width=".21"/>
<g fill="#231f20">
<path d="M50.8 52.6h1l-.5 1.7z"/>
<path d="M51.3 43.1l.5 1.7h-1z"/>
</g>
<path d="M48.5 33.9h5.6M48.5 129.9h5.6" fill="none" stroke="#231f20" stroke-width=".21"/>
<path d="M50.8 32.2h1l-.5 1.7zM51.3 30.9v1.5z" fill="#231f20"/>
<path d="M51.3 35.5v7.6M48.5 128.3h5.6" fill="none" stroke="#231f20" stroke-width=".21"/>
<g fill="#231f20">
<path d="M50.8 41.4h1l-.5 1.7z"/>
<path d="M51.3 35.5l.5 1.7h-1z"/>
</g>
<path d="M51.3 106.3v14.4M48.5 120.7h5.6" fill="none" stroke="#231f20" stroke-width=".21"/>
<g fill="#231f20">
<path d="M50.8 119h1l-.5 1.7z"/>
<path d="M51.3 106.3l.5 1.7h-1z"/>
</g>
<path d="M51.3 97.5v8.8M48.5 106.3h5.6" fill="none" stroke="#231f20" stroke-width=".21"/>
<g fill="#231f20">
<path d="M50.8 104.6h1l-.5 1.7z"/>
<path d="M51.3 97.5l.5 1.7h-1z"/>
</g>
<path d="M51.3 86.3v11.2" fill="none" stroke="#231f20" stroke-width=".21"/>
<g fill="#231f20">
<path d="M50.8 95.8h1l-.5 1.7z"/>
<path d="M51.3 86.3l.5 1.7h-1z"/>
</g>
<path d="M48.5 97.5h5.6M48.5 86.3h5.6M51.3 120.7v7.6" fill="none" stroke="#231f20" stroke-width=".21"/>
<g fill="#231f20">
<path d="M51.3 120.7l.5 1.7h-1z"/>
<path d="M50.8 126.6h1l-.5 1.7z"/>
</g>
<path d="M48.5 54.3h5.6M51.3 54.3v8.8M48.5 63.1h5.6M48.5 77.5h5.6" fill="none" stroke="#231f20" stroke-width=".21"/>
<g fill="#231f20">
<path d="M50.8 61.4h1l-.5 1.7z"/>
<path d="M51.3 54.3l.5 1.7h-1z"/>
</g>
<path d="M48.5 35.5h5.6M48.5 43.1h5.6M130.6 132.9v5.9M130.6 135.9h22.8M153.4 132.9v5.9" fill="none" stroke="#231f20" stroke-width=".21"/>
<g fill="#231f20">
<path d="M151.7 135.4l1.7 .5-1.7 .4z"/>
<path d="M130.6 135.9l1.7-.5v.9z"/>
</g>
<path d="M105.4 135.5h3.4M105.4 132.5v6M106.7 134v3" fill="none" stroke="#231f20" stroke-width=".21"/>
<path d="M106.7 135.5l1.7-.5v1z" fill="#231f20"/>
<path d="M51.3 33.7v1.6M51.3 128.2v1.6" fill="none" stroke="#231f20" stroke-width=".21"/>
<path d="M51.3 129.9l.5 1.7h-1zM51.3 131.5v1.4z" fill="#231f20"/>
<path d="M158.1 33.7v1.6M158.1 80.8v1.6M158.1 128.2v1.6" fill="none" stroke="#231f20" stroke-width=".21"/>
<g font-size="6.3" fill="#231f20">
<text x="118.4" y="247.6">INFORMATION SIGN</text>
<text x="119.4" y="254">BACKBOARD (RHS)</text>
</g>
<text font-size="6" fill="#231f20" x="173.9" y="272.7">TC1938_3</text>
<text font-size="5.6" fill="#231f20" x="120.9" y="260.7">ENTER IF DIRECTED</text>
<g font-size="4.2" fill="#231f20">
<text x="88.3" y="149.7">Sign backboard</text>
<text x="74.9" y="196.4">Typical operation</text>
<text x="20.4" y="203.9">Colour Legend</text>
<text x="74.7" y="205.3">Notes</text>
<text x="100.6" y="267.2">APPROVED AS OFFICIAL TRAFFIC SIGN</text>
<text x="174.7" y="285.6">A</text>
</g>
<g font-size="3.9" fill="#231f20">
<text x="28.7" y="212">Retroreflective white</text>
<text x="28.7" y="218.9">Retroreflective</text>
<text x="28.7" y="223.2">fluorescent orange</text>
<text x="28.7" y="229.8">Black</text>
</g>
<g font-size="3.6" fill="#231f20">
<text x="132.1" y="170.4">REST</text>
<text x="128.3" y="181.2">REFRESH</text>
</g>
<g font-size="3.5" fill="#231f20">
<text x="15.9" y="268.1">Road Safety and Systems Management Division</text>
<text x="40.4" y="272.5">Road Safety Unit</text>
<text x="16.7" y="280.6">Designed</text>
<text x="42.7" y="280.6">Checked</text>
<text x="69.7" y="280.6">Scale</text>
<text x="98.5" y="281.4">PRINCIPAL ENGINEER</text>
<text x="154.8" y="276.2">09/01/12</text>
<text x="157.4" y="281.2">Date</text>
<text x="16.9" y="284.8">TV 08/11</text>
<text x="43.3" y="284.9">DJ 08/11</text>
<text x="69.7" y="285.2">Not to Scale</text>
<text x="98.5" y="284.8">(Traffic Engineering)</text>
</g>
<g font-size="3.4" fill="#231f20">
<text x="101.7" y="23.5">1200</text>
<text x="79.4" y="29">580</text>
<text x="104" y="28.1">10</text>
<text x="126.2" y="29">570</text>
<text x="50.1" y="30.5">20</text>
<text x="157" y="30.5">20</text>
<text x="45" y="40.5">95</text>
<text x="159.9" y="39.1">60</text>
<text x="38.4" y="49.9">140CN</text>
<text x="43.4" y="59.9">110</text>
<text x="159.9" y="59.5">475</text>
<text x="38.4" y="71.5">180CN</text>
<text x="43.4" y="83.1">110</text>
<text x="159.9" y="80.9">35</text>
<text x="163.3" y="83.1">20</text>
<text x="167.6" y="83.1">1200</text>
<text x="38.4" y="93.1">140CN</text>
<text x="43.4" y="103.1">110</text>
<text x="159.9" y="106.7">500</text>
<text x="38.4" y="114.7">180CN</text>
<text x="45" y="125.9">95</text>
<text x="44.8" y="130.4">20</text>
<text x="159.9" y="126.7">70</text>
<text x="108.4" y="136.7">16</text>
<text x="156.4" y="135.2">20</text>
<text x="73.5" y="140.5">Holes for</text>
<text x="121" y="142.7">Hinge line</text>
<text x="139.2" y="139.3">285</text>
<text x="69.7" y="144.3">security locks</text>
<text x="179.6" y="279.5">Page 3 of 4</text>
</g>
<g font-size="3.2" fill="#231f20">
<text x="74.9" y="214.4">2. Utilise suitable weather resistant hinges for hinge panel.</text>
<text x="74.9" y="210.9">1. Sign to be used only on the right hand side of the roadway.</text>
<text x="74.9" y="218">3. Security holes to be located from edge of sign and at sufficient height to allow</text>
<text x="79.8" y="221.5">installation of locks from ground level whilst fixing the hinge panel to the left or right.</text>
<text x="74.9" y="225.1">4. Sign to utilise TC1938_4 hinged panel that can be swung open to indicate ENTER IF</text>
<text x="74.9" y="232.2">5. * Distances may vary slightly to ensure clearance from the hinge but should be spaced</text>
<text x="79.8" y="228.6">DIRECTED with restricted speed or closed to show the safety message.</text>
<text x="74.9" y="239.3">6. If authorised, TAKE A BREAK NOW may be utilised and an alternative safety message.</text>
<text x="79.8" y="235.7">to suit the legend on the hinge panel .</text>
</g>
<g font-size="2.8" fill="#231f20">
<text x="131.1" y="164.6">TAKE A</text>
<text x="38.2" y="176.7">ENTER</text>
<text x="54.1" y="176.7">IF</text>
<text x="133.6" y="175.4">AND</text>
<text x="39.2" y="181.3">DIRECTED</text>
</g>
</svg>
